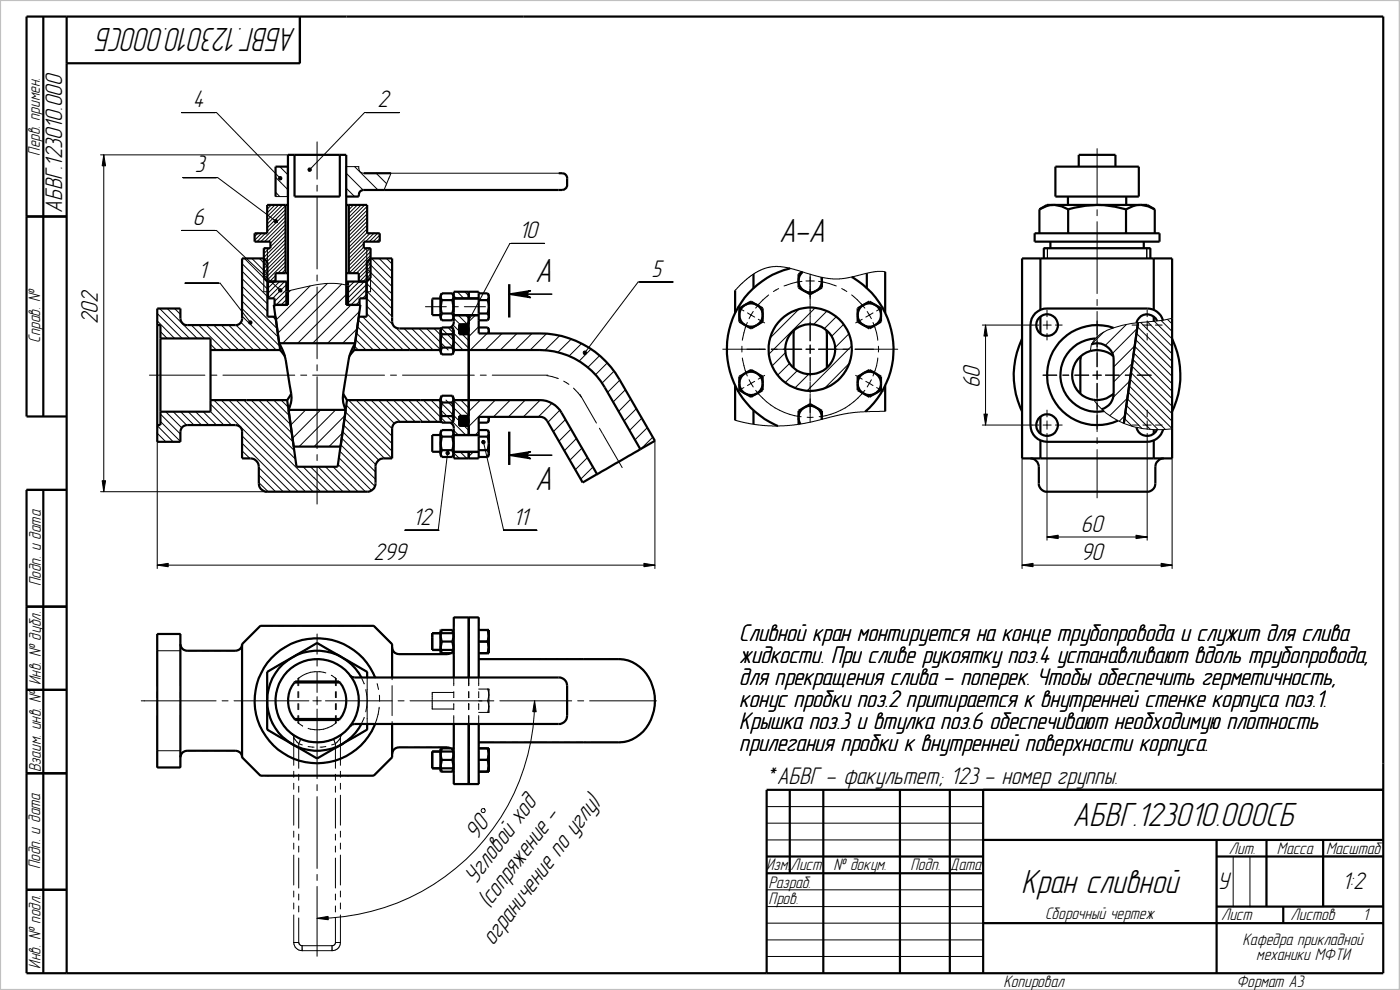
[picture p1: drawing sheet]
<svg xmlns="http://www.w3.org/2000/svg" width="297mm" height="210mm" viewBox="0 0 297 210" stroke-linecap="round" stroke-linejoin="round" font-family="sans-serif">
<g fill="none" stroke="#000" stroke-width=".21">
<path d="M21.3 32.9h41.1M22 32.9v71.4M38.5 23.9h7.4l13.5 13.9M38.8 37.7h7.4l12.3 9.2M58.5 37.6l2.6 2.7M59.4 35.3l1.7 1.8M67.3 30.1v7.9M67.3 39.3v1.3M73.4 36.7l3.6 3.6M73.4 39.9l1.8 1.8M75.2 35.3l5 5M77.2 36.7a1.09 1.09 0 0 1-1.1-1.4h-2.7v6.4"/>
<path d="M79.8 36.7l2.2 2.2M84.7 23.9h-7.4l-11.6 12.1M118.5 36.7h-35.6l-1.4 3.6M232.7 31.5v11.7M38.5 48.9h7.4l13.6 12.7M51.4 59.1l5.3 5.4M51.4 57.5l5.3 5.4M51.4 55.9l5.3 5.4M53.4 54.8l3.3 3.3M54.7 49.5l-.7 .7M55 54.8l1.7 1.8M55.5 49.5l-1.5 1.5"/>
<path d="M56 52.7h.7v7l-4.8-4.9M56 54.8v7.1h.9M56.3 52.7l-.3 .3M56.3 49.5l-1.8 1.8M56.8 43.5l-.1 .1M57.1 52.7l-1.1 1.1M57.6 43.5l-.9 .9M58.3 59.7l-1.4 1.4M58.3 43.5l-1.6 1.7M58.5 58.5l-1.6 1.6M58.5 59.3l-.5 .4M58.5 40.8l.9 .9"/>
<path d="M58.5 41.7h2.6M59.1 43.5l-2.4 2.4M59.3 59.7l-2.4 2.5M59.9 43.5l-3.2 3.2M60.4 59.7l-3.5 3.5M60.6 57.1l-.9 .9M60.6 56.3l-1.7 1.7M60.6 55.5l-4 4.1M60.6 54.7l-4.4 4.4M60.6 54l-4.6 4.5M60.6 53.2l-4.6 4.6M60.6 52.4l-4.6 4.6"/>
<path d="M60.6 51.6l-4.6 4.6M60.6 50.8l-4.6 4.6M60.6 50l-4.6 4.6M60.6 49.2l-3.2 3.2M60.6 48.4l-3.2 3.2M60.6 47.6l-3.7 3.7M60.6 46.8l-4.5 4.5M60.6 46l-5.3 5.3M60.6 45.2l-3.9 3.9M60.6 44.4l-3.9 3.9M60.6 43.6l-3.9 3.9M67.3 41.8v15.3"/>
<path d="M67.3 58.3v1.3M74.1 59.7l-.3 .3M74.2 43.5l-.2 .2M75 43.5l-1 1M75.2 59.7l-1.4 1.4M75.8 43.5l-1.8 1.8M76.6 43.5l-2.6 2.6M77.2 52.4l-3.2 3.2M77.2 51.6l-3.2 3.2M77.3 59.7l-3.5 3.5M77.4 43.5l-3.4 3.4M77.7 52.7l-3.7 3.7"/>
<path d="M77.8 58.6l5.4 5.4M77.8 57l5.4 5.4M77.9 45.4l-3.9 3.9M77.9 49.3l-3.9 3.9M77.9 48.6l-3.9 3.9M77.9 47.8l-3.9 3.8M77.9 46.9l-3.9 3.9M77.9 46.1l-3.9 3.9M77.9 44.6l-3.9 3.9M77.9 43.8l-3.9 3.9M77.9 55.5l5.3 5.3M78.5 52.7l-4.5 4.5"/>
<path d="M78.5 49.5l-4.5 4.5M78.6 54.8v7.1h-.9M78.6 57.4l-4.8 4.7M78.6 52.7h-.8v7l.8-.7M78.6 58.2l-1.6 1.5M78.6 56.6l-2.5 2.5M78.6 55.8l-2.5 2.5M78.6 55l-3 3M78.6 54.2l-3.8 3.8M78.6 53.4l-4.6 4.6M78.8 54.8l4.4 4.4M79.3 49.5l-1.7 1.8"/>
<path d="M80.1 49.5l-1.7 1.8M80.4 54.8l2.8 2.8M80.6 50.7l-.7 .6M80.6 49.9l-1.4 1.4M82 54.8l1.2 1.2M115.5 51.6h-7.3l-9.6 18M142.7 59.8h-7.3l-11.3 15M170.1 59.7l-1.1 .2-2.7 .8M171 59.6h1.8M171.9 58.2v14.1M173.7 59.7l1.1 .2 2.6 .8M187.8 57.7l-2.1-.1-6.2 1.4-2.8 .2-3.6-.7-5.9-1.7-1.5-.2h-1.8l-1.8 .4-2 1-2.1 1.5-2 2.1"/>
<path d="M221.4 52.7h22.7M222.2 52.7v2.1M232.7 44.5v1.3M232.7 47v15.3M243.3 52.7v2.1M31.7 79.6h11.8M33.4 66.5l5.3 5.3M33.4 68.1l3.6 3.7M33.9 65.4l6.3 6.4M34 70.4l1.5 1.4M35.5 65.4l6.3 6.4M37 65.4l1.3 1.3"/>
<path d="M39.3 60.1h7.4l6.4 8.3M40.6 69l2.8 2.8M42.2 69l5.3 5.3M43.8 69l5.3 5.3M44.7 73l1.2 1.3M44.7 79.6h1.3M45.3 69l5.3 5.3M46.9 69l5.3 5.3M47.3 79.6h15.2M48.5 69l5.3 5.3M50.1 69l5.3 5.3M51.1 68.4l5.9 5.9"/>
<path d="M51.4 67.1l7.2 7.2M51.4 60.7l5.3 5.4M51.4 62.3l7.4 7.4M51.4 63.9l7.7 7.6M51.4 65.4l7.9 8M57.9 67.2l.6 .7M60.7 63.6l-1.1 1.1M60.7 62.5l-2.5 2.6M60.7 61.5l-2.4 2.4M60.7 60.4l-2.8 2.9M61.6 61.6l-.5 .5M63.8 79.6h1.3"/>
<path d="M65.8 60.7l-7.3 7.2M66.3 79.6h15.3M67.3 60.9v15.2M67.3 77.4v1.3M67.3 79.9v15.3M69.5 60.1l-10.6 10.6M72.5 60.3l-12.5 12.5M73.4 60.5a16.4 16.4 0 0 0-8.6 .4l-3.7 .9M73.4 62.5l-10.2 10.3M75.2 73.4l.8 .9M75.4 72.1l2.2 2.2M75.6 70.7l3.6 3.6"/>
<path d="M75.8 69.7l-3.1 3.1M75.8 69.3l5 5M76 67.9l6.4 6.4M76.3 63.9l-.8 .8M76.3 66l-6.8 6.8M76.9 67.2l7.1 7.1M77.7 62.5l-.8 .8M77.7 61.4l-11.4 11.4M77.7 60.4l-3.9 3.9M77.8 61.8l5.4 5.3M77.8 64.9l9.4 9.4M77.8 63.3l5.5 5.5"/>
<path d="M77.8 66.5l7.8 7.8M77.8 60.2l5.4 5.3M82.8 79.6h1.3M84 69.6l4.7 4.7M85.4 79.6h15.2M85.7 69.7l4.6 4.6M87.3 69.7l4.6 4.6M88.9 69.7l4.6 4.6M90.3 65.1h4.4M90.5 69.7l4.6 4.6M92.1 69.7l4.6 4.6M93.7 69.7l4.6 4.6"/>
<path d="M95.2 69.6l4.2 4.3M96 65.1h1.2M96.1 68.9l1.3 1.3M96.3 67.5l1.3 1.3M96.3 62.7l.5 .6M97 61.9l1.4 1.4M97.2 66.9l1.9 1.9M98.1 70.9l1.3 1.4M98.5 65.1h4.5M98.6 61.9l.8 .8M98.8 66.9l.6 .6M99.4 61.9h.1"/>
<path d="M100.8 66.9l-1.4 1.3M101.6 62.9l-.3 .4M101.6 69.3l-2.2 2.1M101.9 79.6h1.3M103.3 70.7l-3.5 3.6M104.4 79.6h11.8M106.5 70.7l-3.5 3.6M109.7 70.7l-3.6 3.6M112.9 70.7l-3.6 3.6M116 70.8l-3.5 3.5M116 79.7l2.4 .6M118.7 71.2l-3.1 3.1"/>
<path d="M121.2 71.9l-2.8 2.8M123.4 72.9l-2.7 2.6M125.4 74l-2.5 2.6M127.2 75.4l-2.5 2.5M128.8 77l-2.5 2.5M130.3 78.7l-2.6 2.6M153.3 74.1h9M156.4 65.2l1.4 .8M157.4 73.4v1.3M157.5 75.9l.6 2.8 .4 1.1M158.5 68.4l-.4 1.1-.6 2.7M158.6 66.4l.7 .4"/>
<path d="M159.3 66.8l-.4 .8M159.3 66.8l.8 .5M159.8 66.1l-.5 .7M160.9 67.7l1.3 .8M162.2 79.6l-1.3 .8M163.1 62.6l-1.3 1-1.5 1.8M163.6 74.1h6.5M165.2 61.2l-1.1 .6M166.6 74.8l-2.8 2.8M167.5 77.1l-2.5 2.5M169.2 78.6l-2.6 2.6M169.5 65.6l-6.1 6.1"/>
<path d="M171 74.1h1.8M171.6 79.4l-2.9 2.9M171.9 73.2v1.8M171.9 75.9v4.9M172.9 65.3l-9.8 9.8M173.7 74.1h6.4M175.4 66l-2.8 2.8M177.4 67.2l-2.5 2.5M178.6 61.2l1.1 .6M179 68.8l-2.6 2.5M180.1 70.8l-2.9 2.9M180.2 77.1l-5.3 5.3"/>
<path d="M180.7 73.4l-9.5 9.5M180.7 62.6l1.2 1 1.6 1.8M181.4 74.1h9.1M181.5 79.6l1.4 .8M182.9 67.7l-1.4 .8M184 66.1l.4 .7M184.4 66.8l.5 .8M184.4 66.8l-.7 .5M185.2 68.4a11.4 11.4 0 0 1 1 3.8M185.2 66.4l-.8 .4M186.2 75.9a11.2 11.2 0 0 1-1 3.9M186.4 73.4v1.3"/>
<path d="M187.4 65.2l-1.4 .8M208.4 69h12M209.1 69v21.2M221.3 79.6h2.9M221.3 69h1.7M222.1 65.8v1.4M222.1 68.1v1.7M222.1 70.7v1.4M223.9 69h1.4M225.5 79.6h1.2M228 79.6h3M231.9 79.6h1.7"/>
<path d="M232.7 63.5v1.3M232.7 66.1v11.7M232.7 78.7v1.8M234.1 70.4l-2.5 2.6M234.5 79.6h2.9M238.7 79.6h1.3M239 68.8l-4.5 4.5M239.9 79l8.8 8.8M240.1 77.6l8.6 8.6M240.2 69h1.4M240.2 77.1l-3.9 3.9M240.3 76.2l8.4 8.4"/>
<path d="M240.5 74.8l8.2 8.2M240.7 73.4l8 8M240.7 73.4l-4.4 4.5M240.9 72.1l7.8 7.7M241.1 70.7l7.6 7.5M241.2 69.7l-5.2 5.3M241.3 79.6h2.9M241.3 69.3l7.4 7.4M242 68.4l6.7 6.7M242.5 69h1.7M243.4 65.8v1.4M243.4 68.1v1.7"/>
<path d="M243.4 70.7v1.4M243.5 68.3l5.2 5.2M244.9 68.2l3.8 3.7M245.1 69h1.4M246.3 68l2.4 2.3M247.7 67.8l1 .9M248.7 67.5l-2 .4-4.3 .5a20 20 0 0 0-8.9 2.5 4.5 4.5 0 0 0-2.2 3.6M33.4 90.3l3.3 3.4M33.4 91.9l1.8 1.8M33.4 93.5l.2 .2M33.4 93.7v26.9M34 87.8l4.3 4.3"/>
<path d="M34 89.4l4.3 4.2M35.1 87.3l3.5 3.5M36.7 87.3l2.9 2.9M38.3 87.3l2.8 2.9M39.9 87.3l2.9 2.9M41.5 87.3l2.8 2.9M43.1 87.3l2.8 2.9M44.7 85.7l4.4 4.5M44.7 87.3l2.8 2.9M45.4 84.9l19.4 19.4M46.9 84.9l19.5 19.4M48.6 84.9l19.4 19.4"/>
<path d="M50.1 84.9l12.6 12.5M51.4 92.5l11.8 11.8M51.4 94l10.2 10.3M51.4 95.6l1.6 1.6M51.7 84.9l10.7 10.7M53.3 84.9l8.9 8.8M54.9 84.9l7 7M54.9 99.2l5.2 5.1M56.5 84.9l5.1 5.1M58.1 84.9l3.3 3.3M59.6 84.9l1.5 1.5M61.7 87l-.4 .4"/>
<path d="M64.3 99l5.3 5.3M64.9 87l-3.2 3.2M65.9 99l5.3 5.3M67.3 96.4v1.3M67.3 99v7.9M67.5 99l5.3 5.3M68 87l-5.9 6M69 99l5.3 5.3M70.7 99l5.2 5.3M71.2 87l-7.7 7.7M71.7 98.5l5.8 5.8M71.9 97.1l6.9 7"/>
<path d="M72.1 95.7l7.4 7.5M72.3 94.4l7.4 7.3M72.5 93l7.2 7.1M72.6 91.9l-2.8 2.8M72.7 91.6l7 7M72.9 90.2l7.4 7.4M73.1 88.8l8.5 8.4M73.2 88.2l-6.6 6.5M73.3 87.4l9.8 9.8M73.5 86l9.7 9.7M74 84.9l9.2 9.2M75.6 84.9l7.6 7.6"/>
<path d="M77.1 84.9l6.1 6M78.7 84.9l5 4.9M80.3 84.9l4.6 4.6M81.9 84.9l4.6 4.6M83.5 84.9l4.6 4.6M85.1 84.9l4.6 4.6M86.7 84.9l4.6 4.6M88.3 84.9l4.5 4.6M89.8 84.9l4.6 4.6M91.4 84.9l7.4 7.4M93 84.9l4.4 4.4M94.6 84.9l3.4 3.3"/>
<path d="M95 96.1l-2 16.4M96.2 84.9l3.2 3.2M96.3 91.3l.9 1M96.3 96.1l1.2 1.1M97.7 95.9l1.3 1.3M97.8 84.9l1.6 1.7M98.5 90.3l.9 1M99.2 95.9l.2 .2M99.4 84.9v.1M100.4 95.9l-1 .9M101.6 91.5l-.8 .8M101.9 84.9l-2.5 2.4"/>
<path d="M102.6 93.8l4.2 18.7M105.1 84.9l-5.7 5.6M108.2 84.9l-3.5 3.5M111.4 84.9l-3.5 3.5M114.6 84.9l-3.6 3.5M117.1 85.6l-2.9 2.8M118.8 87l-2.6 2.6M119.6 80.9l1.1 .6M120 89l-2.6 2.6M121.2 91l-2.6 2.6M121.7 82.3l1.7 2M122.3 93l-2.6 2.6"/>
<path d="M123 83.7l3.5 6M123.5 95l-2.6 2.6M124.6 97.1l-2.6 2.6M125.8 99.1l-2.6 2.5M127.2 90.8l.6 1.1M127.9 92.1l4.1 7.1M131.5 80.6l-2.6 2.6M132.7 82.7l-2.6 2.6M133.8 84.7l-2.6 2.6M135 86.7l-2.6 2.6M136.1 88.7l-2.5 2.6M137.3 90.7l-2.6 2.6"/>
<path d="M138.5 92.8l-2.5 2.4M138.9 93.5v27.1M157.8 82.2l-1.4 .8M158.9 80.6l.4 .7M159.3 81.3l.5 .8M159.3 81.3l-.7 .5M160.1 80.9l-.8 .4M160.3 82.8a13.9 13.9 0 0 0 9.7 5.6M171.2 88.5h1.3M171.9 81v2.4M171.9 83.6v6M183.5 82.8a14.1 14.1 0 0 1-9.7 5.6"/>
<path d="M183.7 80.9l.7 .4M184.4 81.3l-.4 .8M184.4 81.3l.8 .5M184.9 80.6l-.5 .7M186 82.2l1.4 .8M187.8 87.2l-4.5 .1-3.2 .3-9.5 2.2-4.2 .5-2.5 .1-2.9-.2-2.7-.5-2.3-.5M208.4 90.2h12M216.8 97.2v23.4M221.3 90.2h1.7M222.1 87v1.4M222.1 89.3v1.8M222.1 91.9v22.7"/>
<path d="M223.9 90.2h1.4M232 84.8a15.4 15.4 0 0 0 9.1 5.9M232.7 81.3v10.3M232.7 92.8v1.3M232.7 95.4v10.2M238.5 88.8l1.7 1.7M238.6 88.2l-1.2 1.2M238.8 87.4l3.5 3.5M238.9 86l5.2 5.1M239.1 84.6l6.6 6.5M239.1 84.5l-3.6 3.7M239.4 83.2l7.8 7.9"/>
<path d="M239.5 81.8l9.2 9.1M239.7 80.8l-3.5 3.5M239.7 80.4l9 9M240.2 90.2h1.4M241.1 90.6l1.4 .3 2.3 .2h2M242.5 90.2h1.7M243.4 87v1.4M243.4 89.3v1.8M243.4 91.9v22.7M245.1 90.2h1.4M248.7 91l-2 .1M248.7 97.2v23.4"/>
<path d="M21.3 104.3h35.4M33.4 119.9h105.5M54.9 100.8l3.6 3.5M54.9 102.4l2 1.9M85.9 112.5h7.1M93 112.5h.1M106.8 112.5h.1M106.8 112.5h7.1M216.8 119.9h31.9M222.1 113.9h21.3M33.4 138h4.9M38.3 136.7a1.45 1.45 0 0 0 1.4 1.3h2"/>
<path d="M42.9 138h1.3M45.5 138h1.2M51.4 136.9l-.4 .7-.5 .3-2.5 .1M57.7 132.8h-2.5l-3.8 3.9v2.4M58.5 138.6v.1a12.7 12.7 0 0 0-3.6 5.1M59 132.8h1.3M60.6 137.2l-1.1 .6M61.6 132.8h1.2M62 139.5l-2 1.3M62 139.5l5.3-3.1 4.9 2.8 2.3 1.7M62 139.5l-5.3 3v12.3l5.3 3.1M62.9 136.1l-1.2 .5"/>
<path d="M64.1 135.7a16.3 16.3 0 0 1 6.3 0M64.1 132.8h6.3M64.1 138.5l-2.1 1M66.6 138l-1.2 .2M67.3 134.5v4.3M67.9 138l1.3 .2M70.4 138.5a47.3 47.3 0 0 1 7.5 4v12.3l-5.3 3.1M71.6 136.1l1.2 .5M71.7 132.8h1.3M73.9 137.2l1.1 .7M74.3 132.8h1.2M76 138.6a12.9 12.9 0 0 1 3.6 5.2"/>
<path d="M76.8 132.8h2.5l3.9 3.9v2.4M83.2 137.3a1.45 1.45 0 0 0 1.4 1.5h2M87.8 138.8h1.3M90.4 138.8h1.3M96.2 137.9l-.6 .6-.5 .2-2.2 .1M96.3 132.8v-1.8h5.3v1.8M96.3 134v1.3M96.3 136.6v1.2M96.3 139.1v6.4M99.4 131v1.8M99.4 134v1.3M99.4 136.6v1.2"/>
<path d="M99.4 139.1v6.4M101.6 139.8h3.3M101.6 134v1.3M101.6 136.6v1.2M101.6 139.1v6.4M106.1 139.8h1.3M108.7 139.8h1.2M111.2 139.8h4.8M117.2 139.8h1.3M119.8 139.8h1.2M122.3 139.8h7.2M130.7 139.8a6.7 6.7 0 0 1 3.8 .8"/>
<path d="M30 148.7h15.8M33.4 159.3h4.9M33.4 145.5v-11h4.9v11M33.4 146.7v1.3M33.4 149.3v1.2M33.4 151.8v11h4.9v-11M38.3 146.7v1.3M38.3 149.3v1.2M41.7 159.3h-2a1.45 1.45 0 0 0-1.4 1.4M42.9 159.3h1.3M45.5 159.3h1.2M47.1 148.7h1.3"/>
<path d="M48 159.3l2.5 .1 .5 .3 .4 .7M49.7 148.7h15.8M51.4 140.4v1.2M51.4 142.9v1.3M51.4 145.5v6.3M51.4 153.1v1.2M51.4 155.6v1.3M51.4 158.2v2.5l3.8 3.8h.4M54.1 147.5l-.1 1.3M54.1 150v.2a12.7 12.7 0 0 0 2.1 5.7M54.5 145l-.3 1.2M56.9 146.3a11 11 0 0 0 0 4.7"/>
<path d="M57 157l.8 .9M57.3 152.2l.5 1.2M57.7 143.9l-.4 1.2M57.8 153.4h.1M58.4 154.5l.8 1M58.7 158.8l1 .7M59 151.8l.6 1.2M59.1 141.8l-.7 1M59.5 144.4l-.2 .5a8.4 8.4 0 0 0-.6 5.7M60.1 156.4l1.9 1.5M60.3 154l.8 1M61 142.4l-.8 1"/>
<path d="M62 157.9l.3 .1M62 155.7h-.1l.4 .6v6M62.1 155.8a8.9 8.9 0 0 0 10.3 0M62.3 156.5h.1M62.4 156.5v.1M62.4 156.6l1 1.2M63 140.9l-1 .7M63.2 146.7v1.3M63.2 149.3v1.2M63.2 151.8v1.5l.2 .2M63.4 143.8l-.2 .2v1.5M63.4 157.8l.7 .2"/>
<path d="M63.4 143.8v1.7M63.4 146.7v1.3M63.4 149.3v1.2M63.4 151.8v1.7M63.4 157.8v5.2M63.4 153.5l.8 .5M63.8 156.8l-.4 1M64.2 140.4a8.8 8.8 0 0 1 6.2 0M65.4 158.4l1.2 .1M66.4 148.7h1.8M67.3 140v1.3M67.3 142.6v4.3"/>
<path d="M67.3 147.8v1.7M67.3 150.4v14.8M69 148.7h14.2M69.1 158.4l-1.2 .1M69.1 142.7a6.3 6.3 0 0 0-5.7 1.1M70.3 143.3l.9 .5M70.7 156.8l.5 1M71.2 143.8l.1 .2v1.5M71.2 157.8l-.8 .2M71.2 143.8v1.7M71.2 146.7v1.3M71.2 149.3v1.2"/>
<path d="M71.2 151.8v1.7M71.2 157.8v5.2M71.2 153.5a6.1 6.1 0 0 1-5.8 1M71.3 146.7v1.3M71.3 149.3v1.2M71.3 151.8v1.5l-.1 .2M71.5 140.9l1.1 .7M72.2 156.5l-1 1.3M72.5 155.8l-.3 .6v5.9M72.6 157.9l-.4 .1M72.6 155.7l-.1 .1M73.5 142.5l.9 .9"/>
<path d="M74.2 154.1l-.8 .9M74.5 156.4l-1.9 1.5M75.1 144.5a8.3 8.3 0 0 1 .8 6.1M75.4 141.8l.7 1M75.5 151.8l-.6 1.2M75.8 158.8l-1 .8M76.1 154.5l-.7 1M76.8 143.9l.5 1.1M77.3 145v.1M77.3 152.2l-.5 1.2M77.6 157l-.9 .9M77.6 146.3a9.5 9.5 0 0 1 0 4.7"/>
<path d="M80 145l.3 1.3M80.4 150a12.1 12.1 0 0 1-2.1 6M80.5 147.5v1.3M83.2 158.2v2.5l-3.9 3.8h-6M83.2 140.4v1.2M83.2 142.9v1.3M83.2 145.5v6.3M83.2 153.1v1.2M83.2 155.6v1.3M84.5 148.7h1.2M86.6 158.5h-2a1.45 1.45 0 0 0-1.4 1.5M87 148.7h17.8"/>
<path d="M87.8 158.5h1.3M90.4 158.5h1.3M92.9 158.5l2.2 .1 .5 .2 .6 .6M96.3 146.9h-4.6v3.5h4.6M96.3 146.7v1.3M96.3 149.3v1.2M96.3 151.8v6.4M96.3 159.4v1.3M99.4 146.7v1.3M99.4 149.3v1.2M99.4 151.8v6.4M99.4 159.4v1.3"/>
<path d="M101.6 157.5h3.3M101.6 146.2h2.1v4.9h-2.1M101.6 146.7v1.3M101.6 149.3v1.2M101.6 151.8v6.4M101.6 159.4v1.3M103.5 146.2l.2 1.2M103.7 147.5l-.2 1.2a3.1 3.1 0 0 1 0 2.4M106 148.7h15.3M106.1 157.5h1.3M108.7 157.5h1.2M111.2 157.5h4.8"/>
<path d="M113.4 148.7a46.1 46.1 0 0 1-46.1 46.1M117.2 157.5h1.3M119.8 157.5h1.2M122.3 157.5h2M122.6 148.7h1.2M125.1 148.7h14.2M134.4 156.7a5.7 5.7 0 0 1-2.9 .8h-6M135.5 141.3l.9 .9M136.4 155.2l-.9 .8M137.2 143.1l.7 1.1M137.9 153l-.7 1.1M138.3 145.4a9.1 9.1 0 0 1 0 6.5"/>
<path d="M56.3 164.5h6M60.8 160.2l1.5 .8M62.3 163.6v1.3M62.3 166.2v1.2M62.3 168.7v6.3M62.3 176.3v1.3M62.3 178.9v1.2M63.4 164.3v1.2M63.4 166.8v1.3M63.4 169.3v6.4M63.4 177v1.2M63.4 179.5v1.3"/>
<path d="M67.3 166.5v1.2M67.3 169v15.2M71.2 164.3v1.2M71.2 166.8v1.3M71.2 169.3v6.4M71.2 177v1.2M71.2 179.5v1.3M72.2 163.6v1.3M72.2 166.2v1.2M72.2 168.7v6.3M72.2 176.3v1.3M72.2 178.9v1.2"/>
<path d="M72.2 161h.1M72.2 164.5h.4M73.7 160.2l-1.4 .8M96.3 164.5v1.8h5.3v-1.8M96.3 162v1.2M99.4 162v1.2M99.4 164.5v1.8M101.6 162v1.2M162.6 171.1h46M162.6 174.6h46M162.6 178.2h46M208.5 167.6h84.9v10.5h-84.9z"/>
<path d="M62.3 181.4v6.3M62.3 189v1.3M62.3 191.6v1.2M62.3 194.1v5.8M62.3 199.9h1.1M62.3 199.9a1.81 1.81 0 0 0 1.8 1.8M63.4 182v6.4M63.4 189.7v1.2M63.4 192.2v1.3M63.4 194.7v5.2M67.3 185.5v1.3M67.3 188v14.9"/>
<path d="M71.2 182v6.4M71.2 189.7v1.2M71.2 192.2v1.3M71.2 194.7v5.4l-.3 .4-.3 .1h-6.6l-.5-.3-.1-.4M71.2 199.9h1M72.2 181.4v6.3M72.2 189v1.3M72.2 191.6v1.2M72.2 194.1v5.8M72.2 199.9a1.74 1.74 0 0 1-1.8 1.8M162.6 188.8h46M162.6 192.3h46"/>
<path d="M162.6 199.4h46M208.6 195.8v-17.7h49.5v17.7h-95.5M261.6 181.7v10.6M265.2 181.7v10.6M280.7 181.7h-12.1v10.6h12.1v-10.6h12.7v10.5h-12.7M64.1 201.7h6.3M64.1 200.6v1.1M70.4 200.6v1.1M162.6 202.9h46"/>
<circle cx="102.5" cy="172" r=".43"/>
</g>
<path d="M0 0h297v210h-297z" fill="none" stroke="#c0c0c0" stroke-width=".47"/>
<g fill="none" stroke="#000" stroke-width=".47">
<path d="M9.2 3.5v84.8M14.1 3.5v203M63.6 3.5v9.9h-49.5M61.1 35.3h-2.6v6.4M62.5 32.9h-1.4v31.8h-3l1.3 9.6M62.5 32.9v8.8h9.6v-8.8M62.5 32.9h9.6M72.1 32.9h1.3v31.8h3.1l-1.2 8.1M77.2 36.7h5.7M118.5 36.7h.6a1.05 1.05 0 0 1 1.2 1.1v1.4a1.4 1.4 0 0 1-1.8 1.1h-41.3a1.09 1.09 0 0 0-1.1 1.4h-2.7M223.9 35.3h17.7v6.4h-17.7zM228.9 35.3v-2.4h7.7v2.4"/>
<path d="M5.6 45.9h8.5M56.9 59.7v3.6h1.4v1.4M60.6 58h.5M60.6 43.5h.5M60.6 43.5h-3.9v6h-2.7v1.8h3.4v1.4h-1.4v6.3l.7 .7h4M60.6 58h-2.1v1.7M60.6 43.5v14.5M60.7 59.7h.4M60.7 59.7v5M73.4 59.7h.4M73.4 58h.6M73.4 43.5h.6"/>
<path d="M73.8 59.7v5M74 43.5h3.9v6h2.7v1.8h-3.4v1.4h1.4v6.3l-.8 .7h-4M74 58h2.1v1.7M74 43.5v14.5M77.7 59.7v3.6h-1.4v1.4M159.9 58.1v3M167.6 56.9a17.7 17.7 0 0 0-13.4 15.8 17.7 17.7 0 0 0 10.9 17.7M169.4 59.6v1.4l1.2 .7M169.4 59.6a2.48 2.48 0 0 0 1.2 2.1M170.2 57.7l-.8 .5v1.4M170.3 57.7l-.7 .9-.2 1M174.2 58.8l.2 .8"/>
<path d="M174.4 59.6a2.4 2.4 0 0 1-1.3 2.1M174.4 59.6v1.4l-1.3 .7M174.4 58.8v.8M180.7 58.8a17.7 17.7 0 0 1 2.9 28.5M183.9 58v3.1M187.8 57.7v8.7M216.8 54.8h31.9v42.4h-31.9zM219.5 49.5h26.5v1.8h-26.5zM220.5 44.4v5.1M220.7 54.8v10.9M221.4 54.8v-2.1h22.7v2.1M222.8 51.3v1.4"/>
<path d="M223.6 43.5h9.1M223.6 43.5l1.6 .3 1.4 .6M223.6 43.5l-1.6 .2-1.5 .7M223.6 43.5h-1.5l-1.6 .9M226.6 41.7v1.8M226.6 44.4v5.1M232.7 43.5l3.9 .4 2.3 .5M232.7 43.5l-2.4 .1-3.7 .8M232.7 43.5h9.2M238.9 44.4v5.1M238.9 41.7v1.8M241.9 43.5l1.7 .3 1.4 .6"/>
<path d="M241.9 43.5l-1.5 .2-1.5 .7M241.9 43.5h1.5l1.6 .9M242.7 51.3v1.4M244.8 54.8v10.9M245 44.4v5.1M33.4 69v21.2M33.4 69h.6v2.8M34 71.8v15.5M34 71.8h10.7v2.5M44.7 74.3h14.7M44.7 74.3v10.6M58.5 67.2h-1.8v-11.6l-.7-.8h-4.6v12.8a1.37 1.37 0 0 1-1.4 1.4h-10.3a1.45 1.45 0 0 1-1.4-1.4v-2.2h-4.9v3.6"/>
<path d="M59.4 74.3l1.1 1.3M75.1 74.3l-1 1.2M75.1 74.3h18.3M75.3 72.8l-1 2.3a46.2 46.2 0 0 0-1.5 8.3 5.4 5.4 0 0 0 .6 3.6h-12.2l.3-.7a5.4 5.4 0 0 0 .3-2.9M75.3 72.8h-16.1l.7 1.4 .7 2.2 1.2 7M93.4 63.3h-1.7v.2v3.3h1.7M93.6 69.7h-9a1.45 1.45 0 0 1-1.4-1.5v-13.4h-4.6l-.8 .8v11.6h-1.7l-1 7.1M93.7 69.5l-.3 .5v4.7l.3 .5M93.7 69.5l-.2 .6 .2 .8M93.7 70.9a4.6 4.6 0 0 0 0 2.8M93.7 73.7l-.2 .7 .2 .8M93.7 63.7l-.2 1.3 .2 1.5"/>
<path d="M93.7 62.2l-.3 .5v2.5a4.3 4.3 0 0 0 .3 2.7M93.7 62.2a1.27 1.27 0 0 0 0 1.5M93.7 66.5l-.2 .7 .2 .7M93.7 73.7h2.3M93.7 75.2h2.3M93.7 70.9h2.3M93.7 69.5h2.3M93.7 63.7h2.3M93.7 66.5h2.3M93.7 62.2h2.3M93.7 67.9h2.3M96 69.5l.3 .5v4.7l-.3 .5"/>
<path d="M96 73.7l.2 .7-.2 .8M96 70.9a4.6 4.6 0 0 1 0 2.8M96 69.5l.2 .6-.2 .8M96 63.7l.2 1.3-.2 1.5M96 66.5l.2 .7-.2 .7M96 62.2a1.27 1.27 0 0 1 0 1.5M96 62.2l.3 .5M96.3 67.4a1.72 1.72 0 0 1-.7 2v.1M96.3 74.3h18.3a15.9 15.9 0 0 1 13.7 7.9l7.5 13.1M96.3 62.7v-.8h5.3v8.8h13a19.6 19.6 0 0 1 16.8 9.8l7.5 13-3.1 1.8M96.3 67.4l-.3 .5M96.3 63.3h5.3"/>
<path d="M96.3 66.8h5.3M96.3 66.9h5.3M96.3 62.7v4.7M99.4 66.9v25.4M99.4 68.8h-2v2.1h2M99.4 61.9v1.4M101.6 69.5h1.9M101.6 63.7h1.9M101.6 66.5h1.9M101.6 62.2h1.9M101.6 67.9h1.9M103.5 69.5l.2 .7"/>
<path d="M103.5 69.5l.2 .3v.4M103.5 63.7l.2 1.4M103.5 66.5l.2 .7M103.5 62.2l.2 .7M103.5 62.2l.2 .4v.3M103.7 70.2l-.2 .5M103.7 70.2v.5M103.7 65.1l-.2 1.4M103.7 62.9l-.2 .8M103.7 67.2l-.2 .7M103.7 67.2v.4l-.2 .3M103.7 65.1v2.1"/>
<path d="M103.7 62.9v2.2M156 61.6v4.8M156.8 66.8a2.48 2.48 0 0 0 1.3 2.2M156.8 66.8v1.4l1.3 .8M158.1 64.7a2.48 2.48 0 0 0-1.3 2.1M158.1 79.2a2.62 2.62 0 0 0-1.3 2.1M158.1 69l1.2 .7 1.3-.7M158.1 64.7l-1.3 .7v1.4M158.1 64.7l1.2-.7 1.3 .7M158.1 79.2l1.2-.7 1.3 .7M158.1 79.2l-1.3 .7v1.4M158.1 69a2.47 2.47 0 0 0 2.5 0"/>
<path d="M158.1 64.7a2.47 2.47 0 0 1 2.5 0M158.1 79.2a2.78 2.78 0 0 1 2.5 0M160.6 64.7l1.2 .7v1.4M160.6 79.2l1.2 .7v1.4M160.6 64.7a2.48 2.48 0 0 1 1.2 2.1M160.6 79.2a2.62 2.62 0 0 1 1.2 2.1M161.8 66.8v1.4l-1.2 .8M161.8 66.8a2.48 2.48 0 0 1-1.2 2.2M168.4 70.1v7.8M170.6 61.7a2.39 2.39 0 0 0 2.5 0M170.6 61.7l1.3 .7 1.2-.7M175.3 70.1l.1 .8v7"/>
<path d="M181.9 66.8a2.4 2.4 0 0 0 1.3 2.2M181.9 66.8v1.4l1.3 .8M183.2 79.2l1.2-.7 1.3 .7M183.2 79.2l-1.3 .7v1.4M183.2 64.7l1.2-.7 1.3 .7M183.2 64.7l-1.3 .7v1.4M183.2 69l1.2 .7 1.3-.7M183.2 79.2a2.69 2.69 0 0 1 2.5 0M183.2 64.7a2.39 2.39 0 0 1 2.5 0M183.2 69a2.39 2.39 0 0 0 2.5 0M183.2 79.2a2.54 2.54 0 0 0-1.3 2.1M183.2 64.7a2.4 2.4 0 0 0-1.3 2.1"/>
<path d="M185.7 79.2l1.2 .7v1.4M185.7 64.7a2.48 2.48 0 0 1 1.2 2.1M185.7 64.7l1.2 .7v1.4M185.7 79.2a2.62 2.62 0 0 1 1.2 2.1M186.9 66.8v1.4l-1.2 .8M186.9 66.8a2.48 2.48 0 0 1-1.2 2.2M216.8 71.9a17.5 17.5 0 0 0 0 15.4M220.7 67.1v3.7M229.3 75.6l-.1 .8v7M231.6 73a3.5 3.5 0 0 1 4.7 3.4v7a3.4 3.4 0 0 1-2.6 3.4M232.4 71.8a7.8 7.8 0 0 0-7.4 8.7 7.8 7.8 0 0 0 9.2 6.7M236.1 75.5a5.3 5.3 0 0 0-8.2 2 5.3 5.3 0 0 0 4.1 7.3"/>
<path d="M236.2 69.6a10.6 10.6 0 0 0-14 10.5 10.6 10.6 0 0 0 15 9.1M241.4 68.5l-3 21.3M244.8 67.1v1.1M245.5 68.1a2.32 2.32 0 0 0-2.4-1.4 2.32 2.32 0 0 0-2 1.8M246.7 67.9a3.5 3.5 0 0 0-3.3-2.5h-21.3a3.5 3.5 0 0 0-3.5 3.6v21.2a3.5 3.5 0 0 0 3.5 3.5h21.3a3.5 3.5 0 0 0 3.4-2.6M248.7 71.9a17.9 17.9 0 0 1 0 15.4M14.1 88.3h-8.5v-84.8h287.9v203h-287.9v-102.6h8.5M34 87.3v2.9h-.6M44.7 84.9h16.2M44.7 84.9v2.4h-10.7M60.9 84.9l2 14.1h8.7l2-14.1M61.8 83.4l-.9 1.5"/>
<path d="M62.3 94.7h10M72.7 83.4l.9 1.5M73.6 84.9h19.8M93.4 92.3h-1.7v3.5h1.7M93.6 89.5h-9a1.38 1.38 0 0 0-1.4 1.4v6.3h-1.8a1.81 1.81 0 0 0-1.7 1.8v3.6a1.81 1.81 0 0 1-1.8 1.7h-21.2a1.74 1.74 0 0 1-1.8-1.7v-3.6a1.81 1.81 0 0 0-1.8-1.8h-1.7v-5.6a1.38 1.38 0 0 0-1.4-1.4h-10.3a1.45 1.45 0 0 0-1.4 1.4v2.1h-4.9v-3.5M93.7 92.6l-.2 1.4 .2 1.5M93.7 91.2l-.3 .5v4.7l.3 .5M93.7 95.5l-.2 .7 .2 .7M93.7 91.2a1.19 1.19 0 0 0 0 1.4M93.7 85.4l-.2 1.3 .2 1.6M93.7 83.9l-.3 .6v4.7l.3 .5M93.7 88.3a1.19 1.19 0 0 0 0 1.4"/>
<path d="M93.7 83.9l-.2 .7 .2 .8M93.7 92.6h2.3M93.7 95.5h2.3M93.7 96.9h2.3M93.7 91.2h2.3M93.7 85.4h2.3M93.7 88.3h2.3M93.7 89.7h2.3M93.7 83.9h2.3M95.6 89.7l.5 .4a2.16 2.16 0 0 1 .2 1.6M96 92.6l.2 1.4-.2 1.5M96 91.2a1.19 1.19 0 0 1 0 1.4"/>
<path d="M96 95.5l.2 .7-.2 .7M96 85.4l.2 1.3-.2 1.6M96 83.9l.3 .6v4.7l-.3 .5M96 83.9l.2 .7-.2 .8M96 88.3a1.19 1.19 0 0 1 0 1.4M96 91.2l.3 .5M96.3 96.4v.8h5.3v-8.8h13a1.66 1.66 0 0 1 1.5 .9l7.5 13.1 3.1-1.8M96.3 84.9h18.3a5.3 5.3 0 0 1 4.5 2.6l7.6 13.1M96.3 96.4l-.3 .5M96.3 92.3h5.3M96.3 95.8h5.3M96.3 95.9h5.3"/>
<path d="M96.3 91.7v4.7M99.4 95.9v1.3M99.4 88.2h-2v2.1h2M101.6 92.6h1.9M101.6 95.5h1.9M101.6 96.9h1.9M101.6 91.2h1.9M101.6 89.7h1.9M103.5 92.6l.2 1.5M103.5 95.5l.2 .7M103.5 91.2l.2 .7M103.5 91.2l.2 .4v.3"/>
<path d="M103.5 88.4l.2 .6M103.7 89l-.2 .7M103.7 88.4v.6M103.7 94.1l-.2 1.4M103.7 91.9l-.2 .7M103.7 96.2l-.2 .7M103.7 96.2v.4l-.2 .3M103.7 94.1v2.1M103.7 91.9v2.2M135.8 95.3l-9.1 5.3M156 81.8v7.4M156.8 81.3v1.5l1.3 .7"/>
<path d="M156.8 81.3a2.62 2.62 0 0 0 1.3 2.2M158.1 83.5l1.2 .7 1.3-.7M158.1 83.5a2.47 2.47 0 0 0 2.5 0M159.9 87v3M161.8 81.3v1.5l-1.2 .7M161.8 81.3a2.62 2.62 0 0 1-1.2 2.2M169.4 88.6l.2 .9 .2 .5M169.4 88.6l.1 1.4M170.6 86.4a2.48 2.48 0 0 0-1.2 2.2M170.6 86.4l1.3-.7 1.2 .7M170.6 86.4l-1.2 .8v1.4M170.6 86.4a2.39 2.39 0 0 1 2.5 0"/>
<path d="M173.1 86.4a2.4 2.4 0 0 1 1.3 2.2M173.1 86.4l1.3 .8v1.4M174.4 88.6l-.1 .4M174.4 88.6v.3M181.9 81.3a2.54 2.54 0 0 0 1.3 2.2M181.9 81.3v1.5l1.3 .7M183.2 83.5l1.2 .7 1.3-.7M183.2 83.5a2.39 2.39 0 0 0 2.5 0M183.9 87v.3M186.9 81.3v1.5l-1.2 .7M186.9 81.3a2.62 2.62 0 0 1-1.2 2.2M187.8 81.8v5.4"/>
<path d="M218.6 97.2a1.89 1.89 0 0 1 1.8 1.8v3.6a1.86 1.86 0 0 0 2.3 1.7h19.2a3.3 3.3 0 0 0 2.9-.8l.3-.9v-3.6a1.89 1.89 0 0 1 1.8-1.8M220.7 88.3v3.7M220.7 93.4v3.8M236.3 83.5a5.3 5.3 0 0 1-4.3 1.3M241.1 90.7a2.32 2.32 0 0 0 2 1.8 2.32 2.32 0 0 0 2.3-1.4M244.8 91.1v.9M244.8 93.4v3.8M9.2 103.9v102.6M5.6 128.7h8.5M33.4 134.5h4.9v28.3h-4.9zM51.4 136.7a1.37 1.37 0 0 1-1.4 1.3h-10.3a1.45 1.45 0 0 1-1.4-1.3M51.4 136.7l3.8-3.9h24.1l3.9 3.9v7"/>
<path d="M51.4 136.7v24M62 139.5l5.3-3.1 5.3 3.1M62 139.5l-5.3 3v6.2M62 139.5a10.5 10.5 0 0 0-5.3 9.2M62 139.5a10.4 10.4 0 0 1 10.6 0M72.6 139.5a10.4 10.4 0 0 1 4.1 4.2M72.6 139.5l5.3 3v1.2M83.2 137.3a1.45 1.45 0 0 0 1.4 1.5h10.3l.6-.2M93.5 133.6v5M93.5 133.6h.2M93.5 138.6h.2M93.7 136.1l-.2 1.1 .2 1.4"/>
<path d="M93.7 133.6a3.5 3.5 0 0 0 0 2.5M93.7 136.1h2.3M93.7 138.6h2.3M93.7 133.6h2.3M96 136.1l.2 1.1-.2 1.4M96 138.6h.2M96 133.6a3.5 3.5 0 0 1 0 2.5M96 133.6h.2M96.2 133.6l.1 .1M96.3 134.3h-4.6v3.6h4.6M96.3 138.5l-.1 .1M99.4 131v12.7"/>
<path d="M101.6 139.8h29.7a8 8 0 0 1 7.4 6.8 8.9 8.9 0 0 1-6.3 10.8l-30.8 .1M101.6 136.1h1.9M101.6 138.6h1.9M101.6 133.6h1.9M103.5 136.1l.2 1.2M103.5 133.6l.2 1.3M103.5 133.6h.2v1.3M103.7 137.3l-.2 1.3M103.7 134.9l-.2 1.2M103.7 134.9v2.4M103.7 137.3v1.3h-.2M5.6 146.3h8.5"/>
<path d="M56.7 148.7v6.1l5.3 3.1M56.7 148.7a10.5 10.5 0 0 0 5.3 9.2M62 157.9a10.7 10.7 0 0 0 10.6 0M62 157.9l5.3 3 5.3-3M62.5 144.8a6.1 6.1 0 0 0 0 7.7M62.5 144.8l.1-.2h9.3l.2 .2M62.5 152.5l.1 .2h9.3l.2-.2M62.5 144.8h9.6M62.5 152.5h9.6M72.1 144.8a6.1 6.1 0 0 1 0 7.7M74.3 143.3l.8 .4h43.4a1.74 1.74 0 0 1 1.8 1.8v6.3a1.74 1.74 0 0 1-1.8 1.8h-43.4l-.8 .4 .1-.1M76.7 153.6a10.7 10.7 0 0 1-4.1 4.3"/>
<path d="M77.9 153.6v1.2l-5.3 3.1M79.6 143.7a13.3 13.3 0 0 0-20.4-5.6 13.3 13.3 0 0 0 0 21.1 13.3 13.3 0 0 0 20.4-5.6M83.2 153.6v7.1l-3.9 3.8h-24.1l-3.8-3.8M93.5 158.7v5M93.5 158.7h.2M93.5 158.7h.1M93.7 158.7l-.2 1.2 .2 1.3M93.7 158.7h2.3M95.5 158.7l-.6-.2h-10.3a1.45 1.45 0 0 0-1.4 1.5M96 158.7l.2 1.2-.2 1.3M96 158.7l.3 .2M96.3 159.4h-4.6v3.6h4.6"/>
<path d="M96.3 153.6v12.7h5.3v-12.7M96.3 143.7v-12.7h5.3v12.7M99.4 153.6v12.7M101.6 158.7h1.9M103.5 158.7l.2 1.3M103.5 158.7h.2v1.3M103.7 160l-.2 1.2M103.7 160v2.4M5.6 164h8.5M51.4 160.7a1.37 1.37 0 0 0-1.4-1.4h-10.3a1.45 1.45 0 0 0-1.4 1.4M93.5 163.7h.2M93.5 163.7h.1"/>
<path d="M93.7 161.2l-.2 1.1 .2 1.4M93.7 163.7h2.3M93.7 161.2h2.3M96 161.2l.2 1.1-.2 1.4M96 163.7h.2M96.2 163.7h.1M96.3 163.6l-.1 .1M101.6 163.7h1.9M101.6 161.2h1.9M103.5 161.2l.2 1.2M103.7 162.4l-.2 1.3M103.7 162.4v1.3h-.2"/>
<path d="M167.6 167.6v17.7M174.7 167.6v38.9M190.9 167.6v38.9M201.5 167.6v38.9M208.6 178.2h84.9M208.6 167.6v38.9M258.1 178.2v28.3M268.7 178.2v14.1M280.7 178.2v14.1M293.5 167.6h-130.9v38.9M5.6 188.8h8.5M162.6 181.7h46"/>
<path d="M162.6 185.3h46M208.6 195.8h84.9M258.1 192.3h35.4M258.1 181.7h35.4M272.2 192.3v3.5"/>
<circle cx="98.4" cy="69.9" r="1.02"/>
<circle cx="171.9" cy="74.1" r="8.9"/>
<circle cx="171.9" cy="74.1" r="5.3"/>
<circle cx="222.1" cy="69" r="2.29"/>
<circle cx="98.4" cy="89.3" r="1.02"/>
<circle cx="222.1" cy="90.2" r="2.29"/>
<circle cx="67.3" cy="148.7" r="8.8"/>
</g>
<g fill="#000" stroke="#000" stroke-width=".21">
<path d="M22 32.9l.4 2.3h-.7zM209.1 69l.4 2.3h-.8zM208.7 87.8h.8l-.4 2.4zM21.7 102h.7l-.4 2.3zM33.4 119.9l2.3-.4v.7zM136.6 119.5l2.3 .4-2.3 .3zM216.8 119.9l2.4-.4v.7zM222.1 113.9l2.4-.4v.8zM241 113.5l2.4 .4-2.4 .4zM246.3 119.5l2.4 .4-2.4 .3zM113.4 148.7l.3 2.3h-.7zM67.3 194.8l2.3-.4v.7z"/>
<path d="M59.2 37.5a.36 .36 0 0 1 .5 0 .36 .36 0 0 1 0 .6l-.3-.3 .3 .3a.36 .36 0 0 1-.5 0 .36 .36 0 0 1 0-.6z" fill-rule="evenodd"/>
<path d="M65.5 35.6a.36 .36 0 0 1 .5 .4 .36 .36 0 0 1-.6 .2l.3-.2-.3 .2v-.1z" fill-rule="evenodd"/>
<path d="M58.2 46.7a.38 .38 0 0 1 .5 0 .38 .38 0 0 1 .1 .5l-.3-.3 .3 .3a.38 .38 0 0 1-.5 0 .38 .38 0 0 1-.1-.5z" fill-rule="evenodd"/>
<path d="M52.9 68.1a.37 .37 0 0 1 .5 .1 .37 .37 0 0 1-.1 .5l-.2-.3 .2 .3a.36 .36 0 0 1-.5-.1 .36 .36 0 0 1 .1-.5z" fill-rule="evenodd"/>
<path d="M59.3 61.3h.4v.5l-.2-.2 .2 .2a.37 .37 0 0 1-.5 0 .37 .37 0 0 1 .1-.5z" fill-rule="evenodd"/>
<path d="M97.4 69.9a1.02 1.02 0 0 0 2 0 1.02 1.02 0 0 0-2 0zM97.4 89.3a1.02 1.02 0 0 0 2 0 1.02 1.02 0 0 0-2 0z" fill-rule="evenodd"/>
<path d="M98.4 69.3a.35 .35 0 0 1 .6 .3 .35 .35 0 0 1-.6 .3l.2-.3-.2 .3-.1-.2z" fill-rule="evenodd"/>
<path d="M123.8 74.6a.35 .35 0 0 1 .5-.1 .35 .35 0 0 1 .1 .5 .35 .35 0 0 1-.5 .1l.2-.3-.2 .3z" fill-rule="evenodd"/>
<path d="M94.7 95.9l.3-.1v.3v-.3a.36 .36 0 0 1 .3 .4 .36 .36 0 0 1-.5 .3 .36 .36 0 0 1-.1-.6z" fill-rule="evenodd"/>
<path d="M102.2 93.6l.3-.2 .1 .4-.1-.4a.35 .35 0 0 1 .4 .4 .35 .35 0 0 1-.5 .3 .35 .35 0 0 1-.2-.5z" fill-rule="evenodd"/>
</g>
<path d="M108 62.4h9.1M108 96.6h9.1" fill="none" stroke="#000" stroke-width=".34"/>
<g fill="#000" stroke="#000" stroke-width=".34">
<path d="M108 62.4l4.5-.7a.72 .72 0 0 0-.6 .7 .72 .72 0 0 0 .6 .7z" fill-rule="evenodd"/>
<path d="M108 96.6l4.5-.8a.72 .72 0 0 0-.6 .8 .72 .72 0 0 0 .6 .7z" fill-rule="evenodd"/>
</g>
<path d="M108 60.3v7.1M108 91.6v7" fill="none" stroke="#000" stroke-width=".51"/>
<g font-size="7.2">
<text x="62.9" y="5.9" transform="rotate(-180 62.9 5.9)">АБВГ.123010.000СБ</text>
<text x="165.3" y="51.4">А-А</text>
<text x="113.5" y="59.9">А</text>
<text x="113.5" y="104">А</text>
<text x="227.5" y="175.3">АБВГ.123010.000СБ</text>
<text x="216.6" y="189.4">Кран сливной</text>
</g>
<g font-size="5.1">
<text x="40.9" y="22.8">4</text>
<text x="80.1" y="22.8">2</text>
<text x="41.3" y="36.6">3</text>
<text x="13.2" y="45.1" transform="rotate(-90 13.2 45.1)">АБВГ.123010.000</text>
<text x="40.9" y="47.8">6</text>
<text x="110.1" y="50.5">10</text>
<text x="42.1" y="59">1</text>
<text x="138.2" y="58.7">5</text>
<text x="20.8" y="68.8" transform="rotate(-90 20.8 68.8)">202</text>
<text x="207.9" y="82.3" transform="rotate(-90 207.9 82.3)">60</text>
<text x="87.6" y="111.4">12</text>
<text x="108.8" y="111.3">11</text>
<text x="229.3" y="112.8">60</text>
<text x="79.2" y="118.8">299</text>
<text x="229.3" y="118.8">90</text>
<text x="156.8" y="136">Сливной кран монтируется на конце трубопровода и служит для слива</text>
<text x="156.8" y="140.6">жидкости. При сливе рукоятку поз.4 устанавливают вдоль трубопровода,</text>
<text x="156.8" y="145.3">для прекращения слива - поперек. Чтобы обеспечить герметичность,</text>
<text x="156.8" y="149.9">конус пробки поз.2 притирается к внутренней стенке корпуса поз.1.</text>
<text x="156.8" y="154.6">Крышка поз.3 и втулка поз.6 обеспечивают необходимую плотность</text>
<text x="156.8" y="159.3">прилегания пробки к внутренней поверхности корпуса.</text>
<text x="162.6" y="166.4">*АБВГ - факультет; 123 - номер группы.</text>
<text x="101.1" y="178.4" transform="rotate(-53 101.1 178.4)">90</text>
<text x="100.9" y="187.7" transform="rotate(-53 100.9 187.7)">Угловой ход</text>
<text x="258.3" y="188.6">У</text>
<text x="284.8" y="188.7">1:2</text>
<text x="103.8" y="192.8" transform="rotate(-53 103.8 192.8)">(сопряжение -</text>
<text x="104.6" y="200.7" transform="rotate(-53 104.6 200.7)">ограничение по углу)</text>
</g>
<g font-size="3.6">
<text x="8.4" y="33.1" transform="rotate(-90 8.4 33.1)">Перв. примен.</text>
<text x="8.5" y="72.7" transform="rotate(-90 8.5 72.7)">Справ. №</text>
<text x="8.6" y="124.3" transform="rotate(-90 8.6 124.3)">Подп. и дата</text>
<text x="8.6" y="163.8" transform="rotate(-90 8.6 163.8)">Взаим. инв. № Инв. № дубл.</text>
<text x="8.6" y="184.4" transform="rotate(-90 8.6 184.4)">Подп. и дата</text>
<text x="162.6" y="184.7">Изм.Лист № докум.</text>
<text x="193.2" y="184.7">Подп. Дата</text>
<text x="260.7" y="181.1">Лит.</text>
<text x="270.9" y="181.1">Масса</text>
<text x="281.4" y="181.1">Масштаб</text>
<text x="163" y="188.4">Разраб.</text>
<text x="163.1" y="191.9">Пров.</text>
<text x="221.7" y="194.9">Сборочный чертеж</text>
<text x="259" y="195.1">Лист</text>
<text x="273.8" y="195.1">Листов</text>
<text x="289.1" y="195.1">1</text>
<text x="263.6" y="200.5">Кафедра прикладной</text>
<text x="266.5" y="203.8">механики МФТИ</text>
<text x="8.6" y="205.5" transform="rotate(-90 8.6 205.5)">Инв. № подл.</text>
<text x="212.9" y="209.5">Копировал</text>
<text x="262.3" y="209.5">Формат А3</text>
</g>
</svg>
